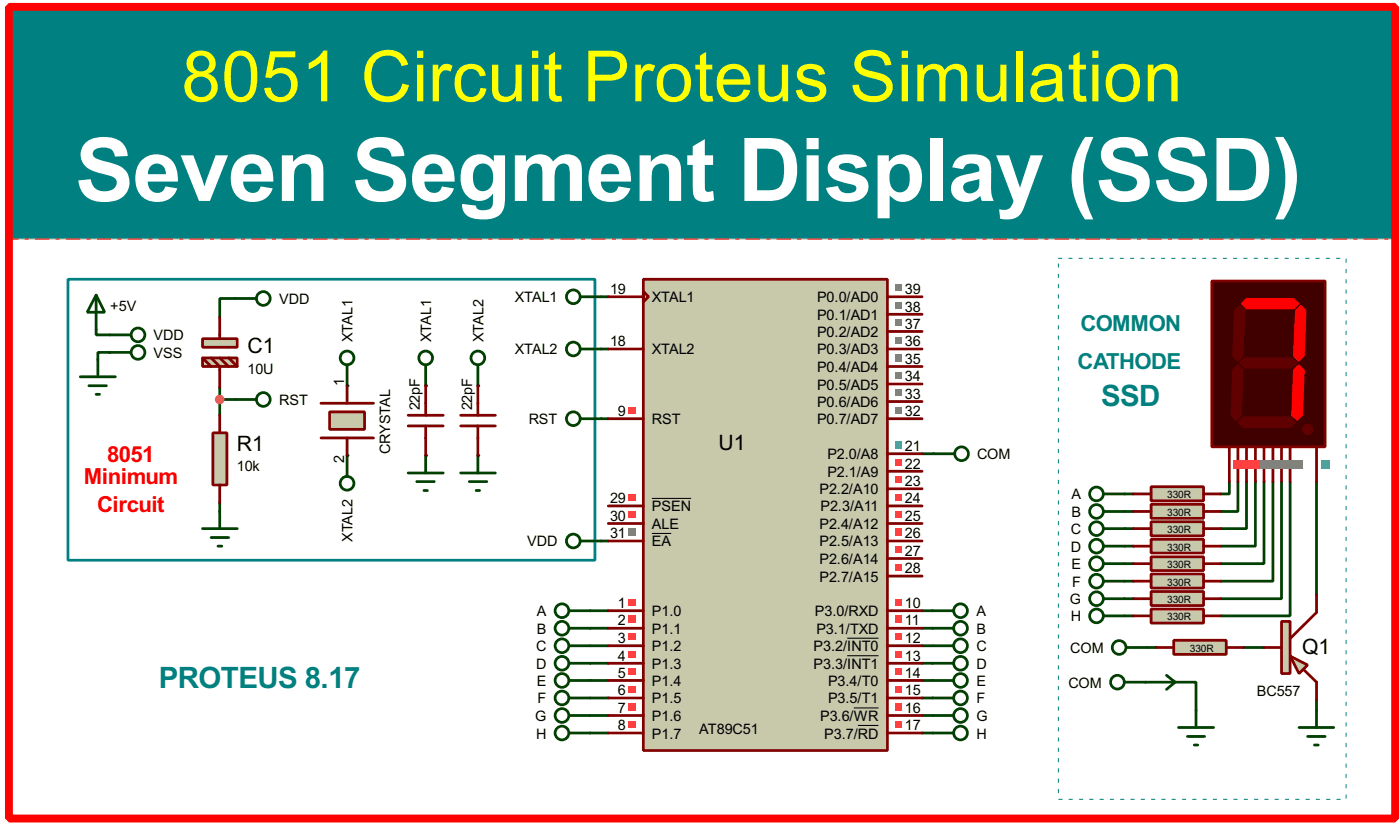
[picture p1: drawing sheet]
<svg xmlns="http://www.w3.org/2000/svg" width="204mm" height="120mm" viewBox="0 0 204 120" stroke-linecap="round" stroke-linejoin="round" font-family="sans-serif">
<g fill="none" stroke="#004000" stroke-width=".4">
<path d="M14 48v.8h2M16 51.3h-1.7v1.1M134.3 66.1h1.7M134.3 88.9h1.6M134.3 91.5h1.6M134.3 94h1.6M134.3 96.6h1.6M134.3 99.1h1.6M166.9 99.3h7.3v4.1M169.9 98.3l1.3 1-1.3 1.1M134.3 101.6h1.6M134.3 104.2h1.6"/>
<path d="M134.3 106.7h1.6"/>
</g>
<g fill="#004000">
<circle cx="50.6" cy="56.2" r=".2"/>
<circle cx="50.6" cy="66.3" r=".2"/>
<circle cx="62" cy="56.2" r=".2"/>
<circle cx="62" cy="66.3" r=".2"/>
<circle cx="69.6" cy="56.2" r=".2"/>
<circle cx="69.6" cy="66.3" r=".2"/>
</g>
<g fill="none" stroke="#004000" stroke-width=".4">
<path d="M32 56.4v4.1M32 58.2h2.3M34.3 43.5h-2.3v2.8M87.6 43.2h1M87.6 50.8h1M32 73.2v1.3M87.6 61h1M87.6 78.8h1M163.8 71.9h1.3M163.8 74.5h1.3M163.8 77h1.3M163.8 79.5h1.3"/>
<path d="M179.1 70.1v1.8h-1.3M180.3 70.1v4.4h-2.5M181.6 70.1v6.9h-3.8M182.9 70.1v9.4h-5.1M184.1 70.1v12h-6.3M185.4 70.1v14.5h-7.6M186.7 70.1v17.1h-8.9M187.9 70.1v19.6h-10.1M191.8 70.1v16.5M86 88.9h2.6M86 91.5h2.6M86 94h2.6"/>
<path d="M86 96.6h2.6M86 99.1h2.6M163.8 82.1h1.3M163.8 84.6h1.3M163.8 87.2h1.3M163.8 89.7h1.3M167.1 94.3h1.3M181.1 94.3h3M86 101.6h2.6M86 104.2h2.6M86 106.7h2.6M191.8 101.9v1.5"/>
</g>
<path d="M93.7 40.7h35.6v68.6h-35.6z" fill="#c8c8aa" stroke="#800000" stroke-width=".4"/>
<g fill="none" stroke="#800000" stroke-width=".4">
<path d="M88.6 50.8h5.1M88.6 43.2h5.1M93.7 42.4l.8 .8-.8 .8zM129.3 50.8h5M129.3 43.2h5M129.3 45.8h5M129.3 48.3h5M129.3 53.4h5M129.3 55.9h5M129.3 58.5h5M88.6 76.2h5.1M88.6 78.8h5.1"/>
<path d="M88.6 73.7h5.1M88.6 61h5.1M129.3 76.2h5M129.3 78.8h5M129.3 73.7h5M129.3 61h5M129.3 66.1h5M129.3 68.6h5M129.3 71.2h5M88.6 88.9h5.1M88.6 91.5h5.1M88.6 94h5.1"/>
<path d="M88.6 96.6h5.1M88.6 99.1h5.1M129.3 88.9h5M129.3 91.5h5M129.3 94h5M129.3 96.6h5M129.3 99.1h5M129.3 83.9h5M129.3 81.3h5M88.6 101.6h5.1M88.6 104.2h5.1M88.6 106.7h5.1"/>
<path d="M129.3 101.6h5M129.3 104.2h5M129.3 106.7h5"/>
</g>
<path d="M95 77.7h2.8M95 72.6h5.7M123.4 92.9h4.6M123.4 95.5h4.6M124.4 103.1h3.6M125 105.6h3" fill="none" stroke="#000" stroke-width=".15"/>
<path d="M91.5 74.5h1.1v1h-1.1z" fill="#ff4040"/>
<path d="M91.5 77h1.1v1h-1.1z" fill="#808080"/>
<g fill="#ff4040">
<path d="M91.5 71.9h1.1v1h-1.1z"/>
<path d="M91.5 59.2h1.1v1h-1.1z"/>
</g>
<g fill="#808080">
<path d="M130.4 41.4h1v1h-1z"/>
<path d="M130.4 44h1v1h-1z"/>
<path d="M130.4 46.5h1v1h-1z"/>
<path d="M130.4 49.1h1v1h-1z"/>
<path d="M130.4 51.6h1v1h-1z"/>
<path d="M130.4 54.1h1v1h-1z"/>
<path d="M130.4 56.7h1v1h-1z"/>
<path d="M130.4 59.2h1v1h-1z"/>
</g>
<g fill="#ff4040">
<path d="M91.5 87.2h1.1v1h-1.1z"/>
<path d="M91.5 89.7h1.1v1h-1.1z"/>
<path d="M91.5 92.2h1.1v1h-1.1z"/>
<path d="M91.5 94.8h1.1v1h-1.1z"/>
<path d="M91.5 97.3h1.1v1h-1.1z"/>
<path d="M91.5 99.9h1.1v1h-1.1z"/>
<path d="M91.5 102.4h1.1v1h-1.1z"/>
<path d="M91.5 104.9h1.1v1h-1.1z"/>
<path d="M130.4 87.2h1v1h-1z"/>
<path d="M130.4 89.7h1v1h-1z"/>
<path d="M130.4 92.2h1v1h-1z"/>
<path d="M130.4 94.8h1v1h-1z"/>
<path d="M130.4 97.3h1v1h-1z"/>
<path d="M130.4 104.9h1v1h-1z"/>
<path d="M130.4 102.4h1v1h-1z"/>
<path d="M130.4 99.9h1v1h-1z"/>
<path d="M130.4 82.1h1v1h-1z"/>
</g>
<path d="M130.4 64.3h1v1h-1z" fill="#4040ff"/>
<g fill="#ff4040">
<path d="M130.4 66.8h1v1h-1z"/>
<path d="M130.4 69.4h1v1h-1z"/>
<path d="M130.4 71.9h1v1h-1z"/>
<path d="M130.4 74.5h1v1h-1z"/>
<path d="M130.4 77h1v1h-1z"/>
<path d="M130.4 79.5h1v1h-1z"/>
</g>
<g fill="none" stroke="#004000" stroke-width=".4">
<path d="M136 66.1h3M160.8 71.9h3M160.8 74.5h3M160.8 77h3M160.8 79.5h3M160.8 82.1h3M160.8 84.6h3M160.8 87.2h3M160.8 89.7h3"/>
<circle cx="140" cy="66.1" r="1"/>
<circle cx="159.7" cy="79.5" r="1"/>
<circle cx="159.7" cy="71.9" r="1"/>
<circle cx="159.7" cy="77" r="1"/>
<circle cx="159.7" cy="74.5" r="1"/>
<circle cx="159.7" cy="87.2" r="1"/>
<circle cx="159.7" cy="82.1" r="1"/>
<circle cx="159.7" cy="84.6" r="1"/>
<circle cx="159.7" cy="89.7" r="1"/>
</g>
<path d="M176.5 40.9h16.5v24.2h-16.5z" fill="#400000" stroke="#800000" stroke-width=".4"/>
<g fill="#600000" stroke="#600000" stroke-width=".15">
<path d="M181.6 43.5h6.8l.8 .7-.8 .8h-6.8l-.8-.8z" fill-rule="evenodd"/>
<path d="M188.7 45.2l.8-.7 .7 .7-.2 6.6-.8 .8-.8-.8z" fill-rule="evenodd"/>
<path d="M180.6 52.9l.7-.8h6.9l.8 .8-.8 .7h-6.9z" fill-rule="evenodd"/>
<path d="M179.8 45.2l.8-.7 .7 .7-.2 6.6-.8 .8-.7-.8z" fill-rule="evenodd"/>
<path d="M188.4 53.9l.8-.8 .8 .8-.3 6.6-.7 .7-.8-.7z" fill-rule="evenodd"/>
<path d="M180.3 61.5l.8-.8h6.8l.8 .8-.8 .8h-6.8z" fill-rule="evenodd"/>
<path d="M179.6 53.9l.7-.8 .8 .8-.3 6.6-.7 .7-.8-.7z" fill-rule="evenodd"/>
<circle cx="190.4" cy="62.5" r=".75"/>
</g>
<g fill="#f00" stroke="#f00" stroke-width=".15">
<path d="M181.6 43.5h6.8l.8 .7-.8 .8h-6.8l-.8-.8z" fill-rule="evenodd"/>
<path d="M188.7 45.2l.8-.7 .7 .7-.2 6.6-.8 .8-.8-.8z" fill-rule="evenodd"/>
<path d="M188.4 53.9l.8-.8 .8 .8-.3 6.6-.7 .7-.8-.7z" fill-rule="evenodd"/>
</g>
<path d="M179.1 65.1v5M180.3 65.1v5M181.6 65.1v5M182.9 65.1v5M184.1 65.1v5M185.4 65.1v5M186.7 65.1v5M187.9 65.1v5M191.8 65.1v5" fill="none" stroke="#800000" stroke-width=".4"/>
<g fill="#ff4040">
<path d="M179.7 67h1.3v1.2h-1.3z"/>
<path d="M182.2 67h1.3v1.2h-1.3z"/>
</g>
<g fill="#808080">
<path d="M184.8 67h1.2v1.2h-1.2z"/>
<path d="M187.3 67h1.3v1.2h-1.3z"/>
</g>
<path d="M192.4 67h1.3v1.2h-1.3z" fill="#4040ff"/>
<path d="M181 67h1.2v1.2h-1.2z" fill="#ff4040"/>
<g fill="#808080">
<path d="M183.5 67h1.3v1.2h-1.3z"/>
<path d="M186 67h1.3v1.2h-1.3z"/>
<path d="M188.6 67h1.2v1.2h-1.2z"/>
</g>
<g fill="none" stroke="#004000" stroke-width=".4">
<path d="M11.7 54.9h5.1M13 56.2h2.5M14 43l1.3 2.5h-2.6zM14 43v5M14 57.4h.5M14.3 52.4v2.5M16 48.8h3.1M16 51.3h3.1M50.6 53.1v3.1M50.6 66.3v3.1M135.9 88.9h3M135.9 91.5h3"/>
<path d="M135.9 94h3M135.9 96.6h3M135.9 99.1h3M163.8 99.3h3.1M164.1 94.3h3M135.9 101.6h3M135.9 104.2h3M135.9 106.7h3M171.7 105.9h5.1M173 107.2h2.5M174 108.5h.5M174.2 103.4v2.5"/>
<circle cx="20.1" cy="48.8" r="1"/>
<circle cx="20.1" cy="51.3" r="1"/>
<circle cx="50.5" cy="52.1" r="1"/>
<circle cx="50.5" cy="70.4" r="1"/>
<circle cx="139.9" cy="91.5" r="1"/>
<circle cx="139.9" cy="94" r="1"/>
<circle cx="139.9" cy="88.9" r="1"/>
<circle cx="139.9" cy="96.6" r="1"/>
<circle cx="139.9" cy="99.1" r="1"/>
<circle cx="162.7" cy="99.3" r="1"/>
<circle cx="163" cy="94.3" r="1"/>
<circle cx="139.9" cy="101.6" r="1"/>
<circle cx="139.9" cy="106.7" r="1"/>
<circle cx="139.9" cy="104.2" r="1"/>
</g>
<path d="M46.8 58.7h7.6M46.8 63.8h7.6" fill="none" stroke="#800000" stroke-width=".4"/>
<path d="M48 60h5.1v2.5h-5.1z" fill="#c8c8aa" stroke="#800000" stroke-width=".4"/>
<path d="M50.6 56.2v2.5M62 56.2v4.3M69.6 56.2v4.3M50.6 63.8v2.5M59.5 60.5h5.1M59.5 62h5.1M62 62v4.3M67.1 60.5h5.1M67.1 62h5.1M69.6 62v4.3" fill="none" stroke="#800000" stroke-width=".4"/>
<g fill="none" stroke="#004000" stroke-width=".4">
<path d="M62 53.1v3.1M69.6 53.1v3.1M59.5 68.9h5.1M60.7 70.1h2.6M61.8 71.4h.5M62 66.3v2.6M67.1 68.9h5.1M68.4 70.1h2.5M69.4 71.4h.5M69.6 66.3v2.6"/>
<circle cx="62" cy="52.1" r="1"/>
<circle cx="69.6" cy="52.1" r="1"/>
</g>
<g fill="#c8c8aa" stroke="#800000" stroke-width=".4">
<path d="M29.5 49.3h5.1v1.3h-5.1z"/>
<path d="M29.5 52.1h5.1v1.3h-5.1z"/>
</g>
<path d="M29.5 52.1l1.3 1.3M30.8 52.1l1.2 1.3v3M32 46.3v3M32 52.1l1.3 1.3M33.3 52.1l1.3 1.3" fill="none" stroke="#800000" stroke-width=".4"/>
<path d="M31 63h2.1v7.6h-2.1z" fill="#c8c8aa" stroke="#800000" stroke-width=".4"/>
<path d="M32 60.5v2.5M32 70.6v2.6" fill="none" stroke="#800000" stroke-width=".4"/>
<g fill="none" stroke="#004000" stroke-width=".4">
<path d="M34.3 43.5h3.1M34.3 58.2h3.1M29.5 77h5.1M30.8 78.3h2.5M31.8 79.5h.5M32 74.5v2.5"/>
<circle cx="38.3" cy="43.5" r="1"/>
<circle cx="38.3" cy="58.2" r="1"/>
</g>
<circle cx="32" cy="58.2" r=".5" fill="#f57345" stroke="#f57345" stroke-width=".4"/>
<path d="M167.7 70.9h7.6v2h-7.6z" fill="#c8c8aa" stroke="#800000" stroke-width=".4"/>
<path d="M165.1 71.9h2.6M175.3 71.9h2.5" fill="none" stroke="#800000" stroke-width=".4"/>
<path d="M167.7 73.4h7.6v2.1h-7.6z" fill="#c8c8aa" stroke="#800000" stroke-width=".4"/>
<path d="M165.1 74.5h2.6M175.3 74.5h2.5" fill="none" stroke="#800000" stroke-width=".4"/>
<path d="M167.7 76h7.6v2h-7.6z" fill="#c8c8aa" stroke="#800000" stroke-width=".4"/>
<path d="M165.1 77h2.6M175.3 77h2.5" fill="none" stroke="#800000" stroke-width=".4"/>
<path d="M167.7 78.5h7.6v2h-7.6z" fill="#c8c8aa" stroke="#800000" stroke-width=".4"/>
<path d="M165.1 79.5h2.6M175.3 79.5h2.5" fill="none" stroke="#800000" stroke-width=".4"/>
<path d="M167.7 81.1h7.6v2h-7.6z" fill="#c8c8aa" stroke="#800000" stroke-width=".4"/>
<path d="M165.1 82.1h2.6M175.3 82.1h2.5" fill="none" stroke="#800000" stroke-width=".4"/>
<path d="M167.7 83.6h7.6v2h-7.6z" fill="#c8c8aa" stroke="#800000" stroke-width=".4"/>
<path d="M165.1 84.6h2.6M175.3 84.6h2.5" fill="none" stroke="#800000" stroke-width=".4"/>
<path d="M167.7 86.1h7.6v2.1h-7.6z" fill="#c8c8aa" stroke="#800000" stroke-width=".4"/>
<path d="M165.1 87.2h2.6M175.3 87.2h2.5" fill="none" stroke="#800000" stroke-width=".4"/>
<path d="M167.7 88.7h7.6v2h-7.6z" fill="#c8c8aa" stroke="#800000" stroke-width=".4"/>
<path d="M165.1 89.7h2.6M175.3 89.7h2.5" fill="none" stroke="#800000" stroke-width=".4"/>
<path d="M187.9 95.5l2.6 1.3-1.3 1.3z" fill="#c8c8aa" stroke="#800000" stroke-width=".4"/>
<path d="M186.7 90.5h1.2v7.6h-1.2z" fill="#c8c8aa" stroke="#800000" stroke-width=".4"/>
<path d="M184.1 94.3h2.6M190 97.6l1.8 1.7v2.6M191.8 86.6v2.6l-3.9 3.8" fill="none" stroke="#800000" stroke-width=".4"/>
<path d="M171 93.2h7.6v2.1h-7.6z" fill="#c8c8aa" stroke="#800000" stroke-width=".4"/>
<path d="M168.4 94.3h2.6M178.6 94.3h2.5" fill="none" stroke="#800000" stroke-width=".4"/>
<g fill="none" stroke="#004000" stroke-width=".4">
<path d="M84.5 43.2h3.1M84.5 50.8h3.1M84.5 61h3.1M84.5 78.8h3.1M82.9 88.9h3.1M82.9 91.5h3.1M82.9 94h3.1M82.9 96.6h3.1M82.9 99.1h3.1M82.9 101.6h3.1M82.9 104.2h3.1M82.9 106.7h3.1"/>
<path d="M189.2 105.9h5.1M190.5 107.2h2.5M191.5 108.5h.5M191.8 103.4v2.5"/>
<circle cx="83.5" cy="43.2" r="1"/>
<circle cx="83.5" cy="50.8" r="1"/>
<circle cx="83.5" cy="61" r="1"/>
<circle cx="83.5" cy="78.8" r="1"/>
<circle cx="81.8" cy="94" r="1"/>
<circle cx="81.8" cy="96.6" r="1"/>
<circle cx="81.8" cy="99.1" r="1"/>
<circle cx="81.8" cy="91.5" r="1"/>
<circle cx="81.8" cy="88.9" r="1"/>
<circle cx="81.8" cy="104.2" r="1"/>
<circle cx="81.8" cy="101.6" r="1"/>
<circle cx="81.8" cy="106.7" r="1"/>
</g>
<path d="M154.2 37.6h41.9v78.8h-41.9z" fill="none" stroke="#fff" stroke-width=".15"/>
<path d="M154.2 37.6h41.9v78.8h-41.9z" fill="none" stroke="#008080" stroke-width=".15" stroke-dasharray=".5 1"/>
<path d="M9.9 40.7h76.8v40.9h-76.8z" fill="none" stroke="#008080" stroke-width=".4"/>
<path d="M1.3 .8h201.9v34h-201.9z" fill-rule="evenodd" fill="#c8c8aa"/>
<path d="M1.3 .8h201.9v34h-201.9z" fill-rule="evenodd" fill="#008080"/>
<path d="M1.3 .8h201.9v34h-201.9z" fill="none" stroke="#c8c8aa" stroke-width=".15"/>
<path d="M1.3 .8h201.9v34h-201.9z" fill="none" stroke="#f00" stroke-width=".15" stroke-dasharray="2 1 .5 1"/>
<path d="M1.3 1h201.9v118.2h-201.9z" fill="none" stroke="#f00" stroke-width="1.2"/>
<text font-size="14.3" fill="#fff" x="11" y="29.3">Seven Segment Display (SSD)</text>
<text font-size="11.5" fill="#ff0" x="26.5" y="14.8">8051 Circuit Proteus Simulation</text>
<g font-size="4.8" fill="#008080">
<text x="160.4" y="59.1">SSD</text>
<text x="23.2" y="100.2">PROTEUS 8.17</text>
</g>
<g font-size="3.6" fill="#008080">
<text x="157" y="53.8">CATHODE</text>
<text x="157.4" y="48.2">COMMON</text>
</g>
<g font-size="3.6" fill="#f00">
<text x="12.2" y="70.5">Minimum</text>
<text x="15.6" y="67.2">8051</text>
<text x="14.2" y="74.6">Circuit</text>
</g>
<g font-size="3.5">
<text x="36.1" y="51.5">C1</text>
<text x="34.5" y="65.7">R1</text>
<text x="104.7" y="65.5">U1</text>
<text x="189.7" y="95.2">Q1</text>
</g>
<g font-size="2.4">
<text x="16.1" y="45.2">+5V</text>
<text x="40.7" y="44.3">VDD</text>
<text x="75" y="44">XTAL1</text>
<text x="88.9" y="42.8">19</text>
<text x="95" y="44">XTAL1</text>
<text x="119" y="44">P0.0/AD0</text>
<text x="119" y="46.6">P0.1/AD1</text>
<text x="131.8" y="42.8">39</text>
<text x="131.8" y="45.4">38</text>
<text x="131.8" y="47.9">37</text>
<text x="22.4" y="49.6">VDD</text>
<text x="22.4" y="52.1">VSS</text>
<text x="51.4" y="49.8" transform="rotate(-90 51.4 49.8)">XTAL1</text>
<text x="62.8" y="49.8" transform="rotate(-90 62.8 49.8)">XTAL1</text>
<text x="70.4" y="49.8" transform="rotate(-90 70.4 49.8)">XTAL2</text>
<text x="75" y="51.6">XTAL2</text>
<text x="88.9" y="50.4">18</text>
<text x="95" y="51.6">XTAL2</text>
<text x="119" y="49.1">P0.2/AD2</text>
<text x="119" y="51.6">P0.3/AD3</text>
<text x="131.8" y="50.4">36</text>
<text x="131.8" y="53">35</text>
<text x="36.1" y="54.4">10U</text>
<text x="40.7" y="59">RST</text>
<text x="50.2" y="56.2" transform="rotate(-90 50.2 56.2)">1</text>
<text x="61.2" y="59.8" transform="rotate(-90 61.2 59.8)">22pF</text>
<text x="68.8" y="59.8" transform="rotate(-90 68.8 59.8)">22pF</text>
<text x="119" y="54.2">P0.4/AD4</text>
<text x="119" y="56.7">P0.5/AD5</text>
<text x="119" y="59.3">P0.6/AD6</text>
<text x="131.8" y="55.5">34</text>
<text x="131.8" y="58.1">33</text>
<text x="77" y="61.8">RST</text>
<text x="90" y="60.6">9</text>
<text x="95" y="61.8">RST</text>
<text x="119" y="61.8">P0.7/AD7</text>
<text x="131.8" y="60.6">32</text>
<text x="131.8" y="65.7">21</text>
<text x="34.5" y="68.6">10k</text>
<text x="50.2" y="67.5" transform="rotate(-90 50.2 67.5)">2</text>
<text x="56.9" y="66.1" transform="rotate(-90 56.9 66.1)">CRYSTAL</text>
<text x="119.4" y="72">P2.2/A10</text>
<text x="120.5" y="66.9">P2.0/A8</text>
<text x="120.5" y="69.4">P2.1/A9</text>
<text x="131.8" y="68.2">22</text>
<text x="131.8" y="70.8">23</text>
<text x="142.3" y="66.9">COM</text>
<text x="88.9" y="75.8">30</text>
<text x="88.9" y="73.3">29</text>
<text x="95" y="77">ALE</text>
<text x="95" y="74.5">PSEN</text>
<text x="119.4" y="77">P2.4/A12</text>
<text x="119.5" y="74.5">P2.3/A11</text>
<text x="131.8" y="73.3">24</text>
<text x="131.8" y="75.8">25</text>
<text x="156" y="77.8">C</text>
<text x="156.1" y="72.7">A</text>
<text x="156.1" y="75.3">B</text>
<text x="51.4" y="78.9" transform="rotate(-90 51.4 78.9)">XTAL2</text>
<text x="76.8" y="79.6">VDD</text>
<text x="88.9" y="78.4">31</text>
<text x="95" y="79.6">EA</text>
<text x="119.4" y="79.6">P2.5/A13</text>
<text x="119.4" y="82.1">P2.6/A14</text>
<text x="131.8" y="83.5">28</text>
<text x="131.8" y="78.4">26</text>
<text x="131.8" y="80.9">27</text>
<text x="156" y="80.3">D</text>
<text x="156.1" y="82.9">E</text>
<text x="78.2" y="89.7">A</text>
<text x="90" y="88.5">1</text>
<text x="95" y="89.7">P1.0</text>
<text x="118.7" y="89.7">P3.0/RXD</text>
<text x="119.4" y="84.7">P2.7/A15</text>
<text x="131.8" y="88.5">10</text>
<text x="142.2" y="89.7">A</text>
<text x="155.8" y="88">G</text>
<text x="156.2" y="85.4">F</text>
<text x="78.1" y="94.8">C</text>
<text x="78.2" y="92.3">B</text>
<text x="90" y="91.1">2</text>
<text x="90" y="93.6">3</text>
<text x="95" y="92.3">P1.1</text>
<text x="95" y="94.8">P1.2</text>
<text x="118.5" y="94.8">P3.2/INT0</text>
<text x="118.9" y="92.3">P3.1/TXD</text>
<text x="131.8" y="91.1">11</text>
<text x="131.8" y="93.6">12</text>
<text x="142.2" y="92.3">B</text>
<text x="142.2" y="94.8">C</text>
<text x="155.9" y="95.1">COM</text>
<text x="156" y="90.5">H</text>
<text x="78.1" y="97.4">D</text>
<text x="78.2" y="99.9">E</text>
<text x="90" y="96.2">4</text>
<text x="90" y="98.7">5</text>
<text x="90" y="101.2">6</text>
<text x="95" y="97.4">P1.3</text>
<text x="95" y="99.9">P1.4</text>
<text x="118.5" y="97.4">P3.3/INT1</text>
<text x="120.6" y="99.9">P3.4/T0</text>
<text x="131.8" y="96.2">13</text>
<text x="131.8" y="98.7">14</text>
<text x="131.8" y="101.2">15</text>
<text x="142.2" y="97.4">D</text>
<text x="142.2" y="99.9">E</text>
<text x="155.6" y="100.1">COM</text>
<text x="183.1" y="101.4">BC557</text>
<text x="78" y="105">G</text>
<text x="78.1" y="107.5">H</text>
<text x="78.3" y="102.4">F</text>
<text x="90" y="103.8">7</text>
<text x="90" y="106.3">8</text>
<text x="95" y="102.4">P1.5</text>
<text x="95" y="105">P1.6</text>
<text x="95" y="107.5">P1.7</text>
<text x="101.9" y="106.9">AT89C51</text>
<text x="119.5" y="105">P3.6/WR</text>
<text x="120.1" y="107.5">P3.7/RD</text>
<text x="120.6" y="102.4">P3.5/T1</text>
<text x="131.8" y="106.3">17</text>
<text x="131.8" y="103.8">16</text>
<text x="142.2" y="102.4">F</text>
<text x="142.2" y="105">G</text>
<text x="142.2" y="107.5">H</text>
</g>
<g font-size="1.7">
<text x="170" y="72.6">330R</text>
<text x="170" y="75.1">330R</text>
<text x="170" y="77.6">330R</text>
<text x="170" y="80.2">330R</text>
<text x="170" y="82.7">330R</text>
<text x="170" y="85.3">330R</text>
<text x="170" y="87.8">330R</text>
<text x="170" y="90.3">330R</text>
<text x="173.3" y="94.9">330R</text>
</g>
</svg>
